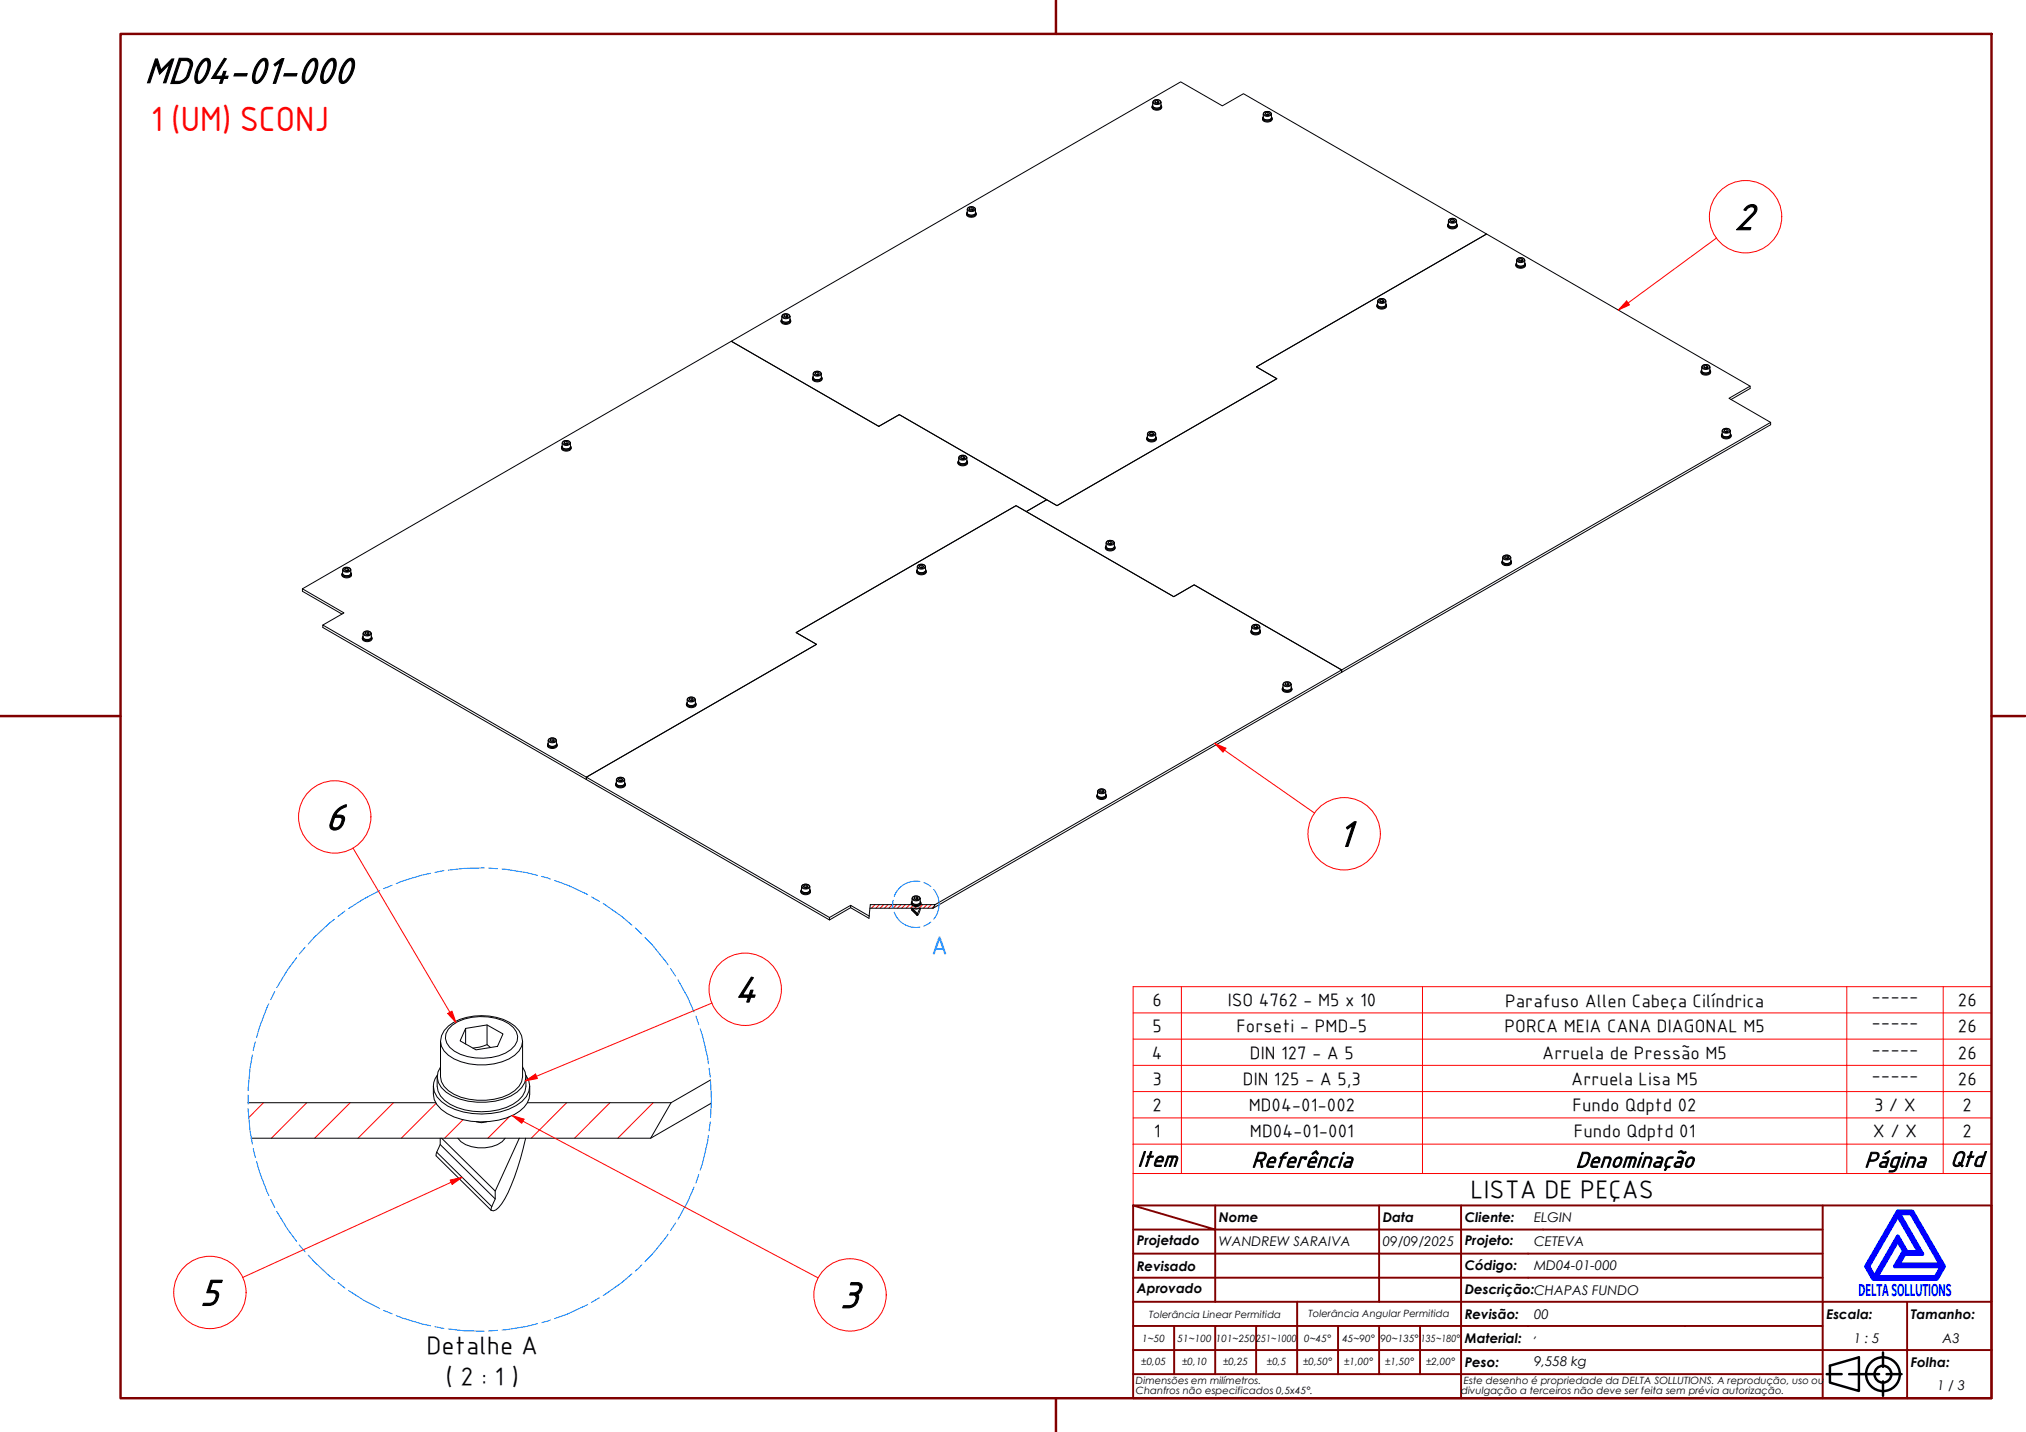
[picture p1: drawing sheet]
<svg xmlns="http://www.w3.org/2000/svg" width="420mm" height="297mm" viewBox="0 0 420 297" stroke-linecap="round" stroke-linejoin="round" font-family="sans-serif">
<!-- layer: Hatch (ABNT) -->
<g fill="none" stroke="#f00" stroke-width=".21">
<path d="M180.6 187.6l-.1 .1M181.5 187.6l-.8 .8M182.4 187.6l-.8 .8M183.3 187.6l-.8 .8M184.1 187.6l-.7 .8M185.1 187.6l-.8 .8M185.9 187.6l-.7 .8M186.9 187.6l-.8 .8M187.7 187.6l-.7 .8M188.7 187.6l-.8 .8M189.3 187.9l-.5 .5M190.1 188.1l-.4 .3"/>
<path d="M191.3 187.6l-.7 .8M192.2 187.6l-.7 .8M193.1 187.6l-.7 .8M193.8 187.9l-.5 .5M54.7 228.7l-3.1 3.1M63.6 228.7l-7.3 7.4M72.6 228.7l-7.3 7.4M81.6 228.7l-7.3 7.4M90.4 228.9l-7.2 7.2M96 232.2l-3.8 3.9M105.6 231.7l-4.4 4.4M117.5 228.7l-7.3 7.4"/>
<path d="M126.5 228.7l-7.4 7.4M135.5 228.7l-7.4 7.4"/>
</g>
<!-- layer: Visible (ABNT) -->
<g fill="none" stroke="#000" stroke-width=".21">
<path d="M238.9 22.1a1.09 1.09 0 0 0 1.9 .5l.1-.5M239 21.9l-.1 .1a1.05 1.05 0 0 0 1 .7 1.05 1.05 0 0 0 1-.7l-.1-.1M239 21.9a.99 .99 0 0 0 .8 .8 .99 .99 0 0 0 1-.4v-.4M239.1 21.2v.7a.99 .99 0 0 0 1.7 0v-.7M239.1 21.7a.73 .73 0 0 0 .3 .7 .73 .73 0 0 0 .8 0l.5-.2 .1-.5M239.2 21a.93 .93 0 0 1 1.5 .1 .86 .86 0 0 1-1.5 0zM239.2 20.9l.6-.2a.72 .72 0 0 1 .9 .6 .97 .97 0 0 1-1.6-.2zM239.6 20.9h.4l.3 .1-.1 .3-.4 .1-.3-.2zM239.6 20.9v.4M240 20.9l.1 .4M240 21.3h-.3M261.8 24.6a1.08 1.08 0 0 0 1.9 .4l.1-.4"/>
<path d="M261.9 24.3a.99 .99 0 0 0 .8 .8 .99 .99 0 0 0 1-.4v-.4a.77 .77 0 0 1-.3 .8 .77 .77 0 0 1-.8 .1l-.6-.3zM262 23.7v.7a.97 .97 0 0 0 1.7 0v-.7M262 24.2a.73 .73 0 0 0 .3 .7 .73 .73 0 0 0 .8 0l.6-.3v-.4M262 23.4l.7-.3a.64 .64 0 0 1 .7 .1 .64 .64 0 0 1 .1 .7 .91 .91 0 0 1-1.5-.4zM262.2 23.3a.9 .9 0 0 1 1.4 .3 .88 .88 0 0 1-1.5-.1zM262.5 23.4l.4-.1 .4 .2-.2 .3h-.4l-.3-.2zM262.5 23.4v.3M262.9 23.3l.1 .5M262.9 23.7l-.3 .1M200.4 44.3a1.08 1.08 0 0 0 .8 .8 1.08 1.08 0 0 0 1.1-.3l.1-.5M200.5 44.1a.92 .92 0 0 0 1.6 .6l.2-.2 .1-.4v.2a1.05 1.05 0 0 1-1 .6 1.05 1.05 0 0 1-.9-.7zM200.6 43.4v.7a.97 .97 0 0 0 1.7 0v-.7"/>
<path d="M200.6 43.9a.73 .73 0 0 0 .3 .7 .73 .73 0 0 0 .8 0l.6-.2v-.5M200.7 43.2l.6-.3a.63 .63 0 0 1 .7 .1 .63 .63 0 0 1 .2 .7 .93 .93 0 0 1-1.6-.4zM200.7 43.2a.91 .91 0 0 1 1.5 .1 .85 .85 0 0 1-1.5 0zM201.1 43.1h.4l.4 .2-.1 .2-.5 .1-.3-.2zM201.1 43.1v.4M201.5 43.1l.1 .4M201.5 43.5h-.2M300.2 46.7a1.09 1.09 0 0 0 1 .8 1.09 1.09 0 0 0 1-.6v-.2M300.3 46.5l-.1 .1a1.11 1.11 0 0 0 1.9 .4v-.5M300.3 46.6a1 1 0 0 0 .8 .7 1 1 0 0 0 1-.4v-.3M300.4 45.8v.8a.97 .97 0 0 0 1.7 0v-.8M300.4 46.3l-.1 .2a1 1 0 0 0 .9 .6 1 1 0 0 0 .9-.6v-.2"/>
<path d="M300.5 45.5l.6-.2a.66 .66 0 0 1 .7 .1 .66 .66 0 0 1 .1 .7 1.07 1.07 0 0 1-1.5-.3zM300.6 45.5a.88 .88 0 0 1 1.4 .2 .86 .86 0 0 1-1.5 0zM300.9 45.5h.4l.4 .2-.2 .2-.4 .1-.3-.2zM300.9 45.5v.4M301.3 45.5l.1 .4M301.3 45.9l-.3 .1M314.4 54.9a1.08 1.08 0 0 0 1.8 .5l.2-.5M314.4 54.7a1.01 1.01 0 0 0 .8 .8 1.01 1.01 0 0 0 1.1-.4v-.4a.77 .77 0 0 1-.3 .7 .77 .77 0 0 1-.8 .1l-.7-.3zM314.5 54v.7a.97 .97 0 0 0 1.7 0v-.7M314.5 54.5a.73 .73 0 0 0 .3 .7 .73 .73 0 0 0 .8 0l.6-.2v-.5M314.6 53.7l.4-.2a.68 .68 0 0 1 .8 0 .68 .68 0 0 1 .3 .7 .91 .91 0 0 1-1.6-.3zM314.8 53.6a.9 .9 0 0 1 1.3 .3 .88 .88 0 0 1-1.5 0z"/>
<path d="M315 53.7l.5-.1 .3 .2-.1 .3-.5 .1-.3-.2zM315 53.7v.3M315.5 53.6l.1 .5M315.5 54l-.3 .1M151.7 70.8l93.2-53.8 8.6 5 4.4-2.6 50.4 29.1-47.7 27.6 4.2 2.5-45.6 26.3-32.7-18.9-4.3 2.4zM162 66.6a1.09 1.09 0 0 0 .9 .7 1.09 1.09 0 0 0 1.1-.6v-.1M162.1 66.3l-.1 .1a1.09 1.09 0 0 0 1.9 .4v-.5M162.1 66.3a1.01 1.01 0 0 0 .7 .8 1.01 1.01 0 0 0 1.1-.4v-.4M162.1 65.6v.7a.97 .97 0 0 0 1.7 0v-.7M162.1 66.2v.1a1 1 0 0 0 .9 .6 1 1 0 0 0 .9-.6l-.1-.1M162.2 65.4l.6-.3a.64 .64 0 0 1 .7 .1 .64 .64 0 0 1 .2 .7 .91 .91 0 0 1-1.5-.4zM162.4 65.3a.9 .9 0 0 1 1.3 .3 .88 .88 0 0 1-1.5-.1z"/>
<path d="M162.6 65.3h.5l.3 .2-.1 .2-.4 .1-.4-.2zM162.6 65.3v.4M163.1 65.3l.1 .5M163.1 65.7l-.3 .1M168.5 78.5a1.08 1.08 0 0 0 1.8 .4l.2-.4M168.6 78.2a.92 .92 0 0 0 .5 .8 .92 .92 0 0 0 1-.1l.3-.3v-.4l.1 .2a1.11 1.11 0 0 1-1 .6 1.11 1.11 0 0 1-1-.5zM168.6 77.5v.8a.97 .97 0 0 0 1.7 0v-.8M168.6 78.1a.74 .74 0 0 0 1.1 .7l.6-.3v-.4M168.7 77.3l.6-.3a.63 .63 0 0 1 .7 .1 .63 .63 0 0 1 .2 .7 .91 .91 0 0 1-1.5-.4zM168.9 77.2a.9 .9 0 0 1 1.3 .3 .86 .86 0 0 1-1.5-.1zM169.1 77.3l.5-.1 .3 .2-.1 .2-.4 .1-.4-.2zM169.1 77.3v.3"/>
<path d="M169.6 77.2l.1 .5M169.6 77.6l-.3 .1M285.5 63.4a1.05 1.05 0 0 0 1 .7 1.05 1.05 0 0 0 1-.7M285.6 63.1v.2a1.05 1.05 0 0 0 .9 .7 1.05 1.05 0 0 0 1-.7v-.2M285.6 63.2a.99 .99 0 0 0 .8 .8 .99 .99 0 0 0 1-.5l.1-.3M285.7 62.4v.8a.99 .99 0 0 0 1.7 0v-.8M285.7 63a.74 .74 0 0 0 .3 .7 .74 .74 0 0 0 .8 0l.6-.3v-.4M285.8 62.2a.93 .93 0 0 1 1.5 .2 .86 .86 0 0 1-1.5-.1zM285.9 62.1l.5-.2a.72 .72 0 0 1 1 .7 .97 .97 0 0 1-1.7-.3zM286.2 62.2l.5-.1 .3 .2-.1 .3h-.5l-.3-.2zM286.2 62.2v.3M286.7 62.1v.5"/>
<path d="M286.7 62.5l-.3 .1M352.8 77.1a1.08 1.08 0 0 0 .8 .8 1.08 1.08 0 0 0 1-.4l.2-.4M352.8 76.8v.2a.96 .96 0 0 0 1.5 .5l.2-.1a.37 .37 0 0 0 .2-.6M352.8 76.9a1.01 1.01 0 0 0 .8 .7 1.01 1.01 0 0 0 1-.4l.1-.3M352.9 76.1v.8a.97 .97 0 0 0 1.7 0v-.8M352.9 76.7l-.1 .1a1 1 0 0 0 1 .6 1 1 0 0 0 .9-.6l-.1-.1M353.1 75.9a.91 .91 0 0 1 1.4 .2 .86 .86 0 0 1-1.5-.1zM353.1 75.8l.5-.2a.66 .66 0 0 1 .7 .1 .66 .66 0 0 1 .2 .7 1.07 1.07 0 0 1-1.6-.3zM353.4 75.9l.5-.1 .3 .2-.1 .2-.5 .1-.3-.2zM353.4 75.9v.3M353.9 75.8v.5M353.9 76.2l-.3 .1"/>
<path d="M116.4 92.8a1.09 1.09 0 0 0 1.9 .5l.1-.5M116.5 92.6v.1a1.1 1.1 0 0 0 1.9 .4v-.5M116.5 92.6a1 1 0 0 0 .8 .8 1 1 0 0 0 1-.4l.1-.4M116.6 91.9v.7a.99 .99 0 0 0 1.7 0v-.7M116.6 92.4a.74 .74 0 0 0 1.1 .8l.6-.3v-.5M116.7 91.7a.79 .79 0 0 1 .8-.3 .79 .79 0 0 1 .7 .6 .93 .93 0 0 1-1.5-.2zM116.8 91.6l.5-.2a.7 .7 0 0 1 1 .6 .95 .95 0 0 1-1.7-.2zM117.1 91.6h.5l.3 .1-.1 .3-.5 .1-.3-.2zM117.1 91.6v.4M117.6 91.6v.4M117.6 92h-.3M198.6 95.9a1.09 1.09 0 0 0 1 .7 1.09 1.09 0 0 0 1.1-.5v-.2"/>
<path d="M198.7 95.7v.1a1.1 1.1 0 0 0 1.9 .3v-.4M198.7 95.7a.95 .95 0 0 0 1 .7 .95 .95 0 0 0 .9-.7M198.8 95v.7a.97 .97 0 0 0 1.7 0v-.7M198.8 95.5a.73 .73 0 0 0 .3 .7 .73 .73 0 0 0 .8 0l.6-.3v-.4M199 94.6l.5-.2a.7 .7 0 0 1 1 .7 .95 .95 0 0 1-1.7-.3zM199.1 94.6a.9 .9 0 0 1 1.3 .3 .88 .88 0 0 1-1.5 0zM199.3 94.7l.5-.1 .3 .2-.1 .3h-.5l-.3-.2zM199.3 94.7v.3M199.8 94.6l.1 .5M199.8 95l-.3 .1M237.8 90.9a1.09 1.09 0 0 0 1 .8 1.09 1.09 0 0 0 1-.6v-.2M237.9 90.7a.99 .99 0 0 0 .8 .8 .99 .99 0 0 0 1-.4v-.4a.77 .77 0 0 1-.3 .8 .77 .77 0 0 1-.8 0l-.6-.3-.2-.3z"/>
<path d="M238 90v.7a.99 .99 0 0 0 1.7 0v-.7M238 90.5a.75 .75 0 0 0 1.1 .8l.5-.3 .1-.5M238 89.8l.8-.3a.54 .54 0 0 1 .7 .2 .54 .54 0 0 1-.1 .7 .92 .92 0 0 1-1.4-.5zM238.1 89.8a.93 .93 0 0 1 1.5 .1 .86 .86 0 0 1-1.5 0zM238.5 89.7h.4l.4 .2-.2 .2-.4 .1-.3-.2zM238.5 89.7v.4M238.9 89.7l.1 .4M238.9 90.1l-.3 .1M357 90.3a1.09 1.09 0 0 0 1.9 .4l.1-.4M357.1 90.1a.69 .69 0 0 0 .2 .7 .69 .69 0 0 0 .8 .1l.8-.4v-.4M357.1 90.1a.99 .99 0 0 0 .8 .8 .99 .99 0 0 0 1-.4v-.4M357.1 89.4v.7a.97 .97 0 0 0 1.7 0v-.7"/>
<path d="M357.1 89.9a.73 .73 0 0 0 .4 .7 .73 .73 0 0 0 .7 0l.6-.3v-.4M357.3 89.1a.93 .93 0 0 1 1.5 .2 .86 .86 0 0 1-1.5 0zM357.3 89.1l.5-.3a.64 .64 0 0 1 .7 .2 .64 .64 0 0 1 .2 .6 .94 .94 0 0 1-1.5-.3zM357.7 89.1l.4-.1 .3 .2-.1 .3h-.4l-.4-.1zM357.7 89.1v.3M358.1 89l.1 .5M358.1 89.4l-.3 .1M359 82.9l3.9-2.3v-.5l-54.6-31.6-47.7 27.6 4.2 2.5-45.6 26.3-2.1-1.2-4.3 2.4 30.6 17.7 4.2-2.5 30.6 17.7v.5l-84.7 48.9M362.9 80.1l-4.3 2.5 8.6 5v.5l-89 51.4v-.5l89-51.4M70.9 119.1a1.08 1.08 0 0 0 1.9 .5l.1-.5M71 118.9a.99 .99 0 0 0 .8 .8 .99 .99 0 0 0 1-.6v-.2M71 118.9a.69 .69 0 0 0 .2 .7 .69 .69 0 0 0 .8 .1l.7-.2 .2-.3-.1-.3"/>
<path d="M71.1 118.2v.7a.99 .99 0 0 0 1.6 0v-.7M71.1 118.7a.74 .74 0 0 0 1.1 .8l.5-.3v-.5M71.1 118l.7-.3a.63 .63 0 0 1 .6 .1 .63 .63 0 0 1 .2 .7 .91 .91 0 0 1-1.5-.4zM71.3 117.8a.9 .9 0 0 1 1.3 .3 .86 .86 0 0 1-1.4 0zM71.6 117.9h.4l.3 .2-.1 .2-.4 .1-.3-.2zM71.6 117.9v.3M72 117.9l.1 .4M72 118.3h-.3M190.1 118.5a1.09 1.09 0 0 0 .9 .8 1.09 1.09 0 0 0 1.1-.6v-.2M190.2 118.3l-.1 .1a1.1 1.1 0 0 0 1.9 .3v-.4M190.2 118.3a.95 .95 0 0 0 .9 .7 .95 .95 0 0 0 .9-.7M190.2 117.6v.7a.99 .99 0 0 0 1.7 0v-.7"/>
<path d="M190.2 118.1a.75 .75 0 0 0 1.1 .7l.6-.3v-.4M190.4 117.2l.5-.2a.7 .7 0 0 1 1 .7 .95 .95 0 0 1-1.7-.3zM190.5 117.2a.9 .9 0 0 1 1.3 .3 .88 .88 0 0 1-1.5 0zM190.8 117.3l.4-.1 .3 .2-.1 .3h-.4l-.4-.2zM190.8 117.3v.3M191.2 117.2l.1 .5M191.2 117.6l-.3 .1M229.2 113.5a1.05 1.05 0 0 0 1 .8 1.05 1.05 0 0 0 1-.8M229.3 113.3a.99 .99 0 0 0 .8 .8 .99 .99 0 0 0 1-.4l.1-.4a.77 .77 0 0 1-.3 .8 .77 .77 0 0 1-.9 0l-.6-.3-.2-.3zM229.4 112.6v.8a.99 .99 0 0 0 1.7 0v-.8M229.4 113.1a.75 .75 0 0 0 1.1 .8l.6-.3v-.5M229.5 112.4l.6-.3a.63 .63 0 0 1 .7 .1 .63 .63 0 0 1 .1 .7 .94 .94 0 0 1-1.5-.4z"/>
<path d="M229.5 112.4a.93 .93 0 0 1 1.5 .2 .86 .86 0 0 1-1.5-.1zM229.9 112.3h.5l.3 .2-.1 .2-.5 .1-.3-.2zM229.9 112.3v.4M230.4 112.3v.4M230.4 112.7l-.3 .1M311.5 116.6a1.08 1.08 0 0 0 .8 .8 1.08 1.08 0 0 0 1-.3l.2-.5M311.5 116.4a1.01 1.01 0 0 0 .8 .8 1.01 1.01 0 0 0 1.1-.5v-.3M311.6 116.4a.69 .69 0 0 0 .2 .7 .69 .69 0 0 0 .7 .1l.7-.2a.37 .37 0 0 0 .2-.6M311.6 115.7v.7a.97 .97 0 0 0 1.7 0v-.7M311.6 116.2v.1a1 1 0 0 0 .9 .6 1 1 0 0 0 .9-.6l-.1-.1M311.8 115.4a.91 .91 0 0 1 1.4 .2 .86 .86 0 0 1-1.5 0zM311.8 115.3l.3-.1a.68 .68 0 0 1 .8 0 .68 .68 0 0 1 .3 .7 1.07 1.07 0 0 1-1.6-.2z"/>
<path d="M312.1 115.4l.5-.1 .3 .2-.1 .3-.5 .1-.3-.2zM312.1 115.4v.3M312.6 115.3l.1 .5M312.6 115.7l-.3 .1M62.7 122.1l89-51.3 30.5 17.6 4.3-2.4 30.6 17.7-4.3 2.4-2.1-1.2-45.6 26.3 4.2 2.5-47.7 27.5v.5l-54.6-31.5v-.5l54.6 31.5v.5l50.4 29.1v-.5M70.9 127.4l-8.2-4.8v-.5l8.6 5-4.3 2.6M75.1 132.4a1.09 1.09 0 0 0 1.9 .4l.2-.4M75.2 132.1a.99 .99 0 0 0 .8 .8 .99 .99 0 0 0 1-.4l.1-.4v.2a1.06 1.06 0 0 1-1.6 .5l-.3-.3zM75.3 131.4v.8a.99 .99 0 0 0 1.7 0v-.8M75.3 132a.74 .74 0 0 0 1.1 .7l.6-.3v-.4M75.4 131.2a.9 .9 0 0 1 1.5 .2 .88 .88 0 0 1-1.5-.1zM75.5 131.1l.5-.2a.7 .7 0 0 1 1 .7 .95 .95 0 0 1-1.7-.3z"/>
<path d="M75.8 131.2l.5-.1 .3 .2-.1 .2-.5 .1-.3-.2zM75.8 131.2v.3M76.3 131.1v.5M76.3 131.5l-.3 .1M259.4 131a1.09 1.09 0 0 0 1.9 .4l.1-.4M259.5 130.7a.92 .92 0 0 0 .6 .8 .92 .92 0 0 0 .9-.1l.3-.3v-.4a.77 .77 0 0 1-.3 .8 .77 .77 0 0 1-.8 0l-.6-.2-.2-.3zM259.6 130v.8a.97 .97 0 0 0 1.7 0v-.8M259.6 130.6a.73 .73 0 0 0 .3 .7 .73 .73 0 0 0 .8 0l.5-.3 .1-.4M259.7 129.8a.93 .93 0 0 1 1.5 .2 .86 .86 0 0 1-1.5-.1zM259.7 129.7l.6-.2a.64 .64 0 0 1 .7 .1 .64 .64 0 0 1 .1 .7 .93 .93 0 0 1-1.5-.4zM260.1 129.8l.4-.1 .4 .2-.1 .2-.5 .1-.3-.2zM260.1 129.8v.3"/>
<path d="M260.5 129.7l.1 .5M260.5 130.1l-.3 .1M113.5 154.5a1.09 1.09 0 0 0 1.9 .5l.1-.5M113.6 154.3v.1a1.1 1.1 0 0 0 1.9 .4v-.5M113.6 154.3a.99 .99 0 0 0 .8 .8 .99 .99 0 0 0 1-.4l.1-.4M113.7 153.6v.7a.99 .99 0 0 0 1.7 0v-.7M113.7 154.1a.74 .74 0 0 0 1.1 .7l.6-.2v-.5M113.8 153.4l.7-.3a.54 .54 0 0 1 .7 .2 .54 .54 0 0 1-.1 .7 .92 .92 0 0 1-1.4-.5zM113.8 153.4a.93 .93 0 0 1 1.5 .1 .86 .86 0 0 1-1.5 0zM114.2 153.3h.5l.3 .1-.1 .3-.5 .1-.3-.2zM114.2 153.3v.4M114.7 153.3v.4"/>
<path d="M114.7 153.7h-.3M142.3 146.1a1.08 1.08 0 0 0 1 .7 1.08 1.08 0 0 0 1.1-.6v-.1M142.4 145.8a.99 .99 0 0 0 .8 .8 .99 .99 0 0 0 1-.4l.1-.4 .1 .2a1.13 1.13 0 0 1-1 .6 1.13 1.13 0 0 1-1.1-.5zM142.5 145.1v.8a.99 .99 0 0 0 1.7 0v-.8M142.5 145.7a.73 .73 0 0 0 .3 .7 .73 .73 0 0 0 .8 0l.6-.3v-.4M142.6 144.9l.6-.3a.7 .7 0 0 1 1 .7 .95 .95 0 0 1-1.7-.3zM142.6 144.9a.9 .9 0 0 1 1.5 .2 .88 .88 0 0 1-1.5-.1zM143 144.9l.5-.1 .3 .2-.1 .2-.5 .1-.3-.2zM143 144.9v.3M143.5 144.8l.1 .5M143.5 145.2l-.3 .1M265.9 142.9a1.09 1.09 0 0 0 1.9 .4l.1-.4"/>
<path d="M266 142.6l-.1 .2a1.11 1.11 0 0 0 1.9 .3v-.5M266 142.7a.99 .99 0 0 0 .8 .8 .99 .99 0 0 0 1-.5v-.3M266.1 142v.7a.99 .99 0 0 0 1.7 0v-.7M266.1 142.5a.74 .74 0 0 0 .3 .7 .74 .74 0 0 0 .8 0l.6-.3v-.4M266.2 141.7a.93 .93 0 0 1 1.5 .2 .87 .87 0 0 1-1.5 0zM266.2 141.6l.6-.2a.7 .7 0 0 1 .9 .7 .97 .97 0 0 1-1.6-.3zM266.6 141.7l.4-.1 .4 .2-.1 .3h-.5l-.3-.1zM266.6 141.7v.3M267 141.6l.1 .5M267 142l-.3 .1M127.7 162.7a1.05 1.05 0 0 0 1 .7 1.05 1.05 0 0 0 1-.7M127.8 162.5a.99 .99 0 0 0 .7 .8 .99 .99 0 0 0 1.1-.5v-.3l.1 .1a1.06 1.06 0 0 1-1.7 .5l-.3-.3z"/>
<path d="M127.8 161.8v.7a.99 .99 0 0 0 1.7 0v-.7M127.8 162.3a.75 .75 0 0 0 1.1 .7l.6-.3v-.4M127.9 161.5l.6-.3a.7 .7 0 0 1 1 .7 .95 .95 0 0 1-1.7-.3zM128.1 161.4a.9 .9 0 0 1 1.3 .3 .88 .88 0 0 1-1.5 0zM128.4 161.5l.4-.1 .3 .2-.1 .3h-.4l-.4-.2zM128.4 161.5v.3M128.8 161.4l.1 .5M128.8 161.8l-.3 .1M227.5 165.1a1.09 1.09 0 0 0 1.8 .5l.1-.5M227.5 164.9a.92 .92 0 0 0 1.6 .6l.2-.2 .1-.4v.1a1.11 1.11 0 0 1-.9 .7 1.11 1.11 0 0 1-1-.6zM227.6 164.2v.7a.97 .97 0 0 0 1.7 0v-.7M227.6 164.7a.73 .73 0 0 0 .3 .7 .73 .73 0 0 0 .8 0l.6-.3v-.4"/>
<path d="M227.7 163.9l.6-.3a.62 .62 0 0 1 .7 .1 .62 .62 0 0 1 .2 .7 .92 .92 0 0 1-1.6-.4zM227.9 163.8a.91 .91 0 0 1 1.3 .3 .88 .88 0 0 1-1.5 0zM228.1 163.9l.5-.1 .3 .2-.1 .3h-.5l-.3-.1zM228.1 163.9v.3M228.6 163.8v.5M228.6 164.2l-.3 .1M166.1 184.9a1.05 1.05 0 0 0 1 .7 1.05 1.05 0 0 0 1-.7M166.2 184.6l-.1 .1a1.05 1.05 0 0 0 1 .7 1.05 1.05 0 0 0 1-.6l-.1-.2M166.2 184.7a.99 .99 0 0 0 .7 .7 .99 .99 0 0 0 1.1-.4v-.3M166.2 183.9v.8a.99 .99 0 0 0 1.7 0v-.8M166.2 184.5a.75 .75 0 0 0 1.1 .7l.6-.3v-.4M166.4 183.6l.5-.2a.63 .63 0 0 1 .7 .1 .63 .63 0 0 1 .2 .7 .94 .94 0 0 1-1.6-.4z"/>
<path d="M166.5 183.6a.9 .9 0 0 1 1.3 .3 .86 .86 0 0 1-1.5-.1zM166.8 183.6h.4l.3 .2-.1 .2-.4 .1-.4-.2zM166.8 183.6v.4M167.2 183.6l.1 .5M167.2 184l-.3 .1M176.4 187.8l3.9 2.2-.1 .5-3.8-2.2zM176.4 188.3l-4.4 2.5M189 187.3a1.08 1.08 0 0 0 1.8 .5l.2-.5M189 187.6h-8.5l-.2 2.4M189.1 187.1l-.1 .1a.89 .89 0 0 0 1.3 .6l.5-.1a.37 .37 0 0 0 .1-.6M189.1 187.1a1.01 1.01 0 0 0 .8 .8 1.01 1.01 0 0 0 1-.4v-.4M189.1 188.7l1.1 1.2"/>
<path d="M189.1 188.7l1.1 1.1M189.1 188.4v.3M189.1 188.5l1.2 1.1M189.1 186.4v.7a.97 .97 0 0 0 1.7 0v-.7M189.1 186.9a.73 .73 0 0 0 .4 .7 .73 .73 0 0 0 .7 0l.6-.3v-.4M189.2 188.4l1.1 1.1M189.3 186.1l.4-.2a.68 .68 0 0 1 .8 0 .68 .68 0 0 1 .2 .7 .91 .91 0 0 1-1.5-.3zM189.4 186a.9 .9 0 0 1 1.3 .3 .88 .88 0 0 1-1.5 0zM189.5 188.4l.4 .2 .6-.2M189.7 186.1l.4-.1 .3 .2-.1 .3h-.4l-.4-.1zM189.7 186.1v.3M189.9 188.1h.2"/>
<path d="M190.1 186l.1 .5M190.1 186.4l-.3 .1M190.2 189.8v.1M190.8 188.4l-.6 1.4M190.9 188.4l-.1 .3a1.41 1.41 0 0 1-.6 1.2M190.9 187.6h3l-.4 .8h-13.1M193.9 187.6l84.3-48.6-30.6-17.7-4.2 2.5-32.7-18.9-45.6 26.3 4.2 2.5-47.7 27.5 50.4 29.1 4.4-2.5M91.4 216v7.4a4.5 4.5 0 0 0 2.8 3.6 13 13 0 0 0 12.5-.8l.9-.9 .6-.9 .2-1v-7.4M93 212.8a12.1 12.1 0 0 1 13.8 0 3.6 3.6 0 0 1-.1 6.1 12.7 12.7 0 0 1-13.7 0 3.6 3.6 0 0 1 0-6.1zM93.8 212.6a11.4 11.4 0 0 1 11.7-.3 3.1 3.1 0 0 1 .4 5.4 11.4 11.4 0 0 1-11.7 .3 3.1 3.1 0 0 1-.4-5.4zM96.6 213.3l4.4-.7 3.3 1.9-1.1 2.6-4.5 .7-3.3-1.9zM96.6 213.3v3.3"/>
<path d="M101 212.6v4.1l.7 .6M101 216.7l-1.5 .5-1.4 .2M51.4 228.7h39M89.9 225.3a5.1 5.1 0 0 0 2.8 5.7 15.3 15.3 0 0 0 15.1-.5 4.9 4.9 0 0 0 2.1-5.2M90.6 239l-.2 .8 11.5 11.2M90.6 239l11.4 11.3M90.7 223.4a5 5 0 0 0 2.7 5.7 14.4 14.4 0 0 0 13 0 5 5 0 0 0 2.7-5.7M90.7 223a3.8 3.8 0 0 0 .9 5.5 14.4 14.4 0 0 0 12.2 2.1 9.4 9.4 0 0 0 5.4-3.1 3.7 3.7 0 0 0-.1-4.5M91.3 236.1v1.3l-.7 1.6M91.3 237.4l11.4 11.3M91.4 221.3a3.6 3.6 0 0 0 1.1 5.2 13.8 13.8 0 0 0 14.7 0 3.6 3.6 0 0 0 1.2-5.2M91.6 236.1l11.1 11"/>
<path d="M95 236.1a5.9 5.9 0 0 0 5.6 2 5.4 5.4 0 0 0 4.2-2M98.8 232.7l1.1 .2 1.1-.2M107.7 236.1l-5 11v1.6l-.7 1.6M109 236.1a43.5 43.5 0 0 1-5 13.6l-1.2 1.3-.5 .2-.4-.2M109.4 228.7h29.8M139.2 228.7l-4.3 7.4h-82.8M147.4 224l-8.2 4.7M147.5 228.8l-12.6 7.3M102 250.3l-.1 .7"/>
</g>
<!-- layer: Detail Boundary (ABNT) -->
<g fill="none" stroke="#0080ff" stroke-width=".21">
<path d="M61.5 198.7l-1.9 2.6-2.2 3.6M63.3 196.5l-1.2 1.4M69.3 190.7l-4.2 3.8-1.2 1.3M71.5 189l-1.4 1.1M78.7 184.7l-3.3 1.8-3.1 2M81.3 183.6l-1.7 .7M89.3 181.2l-1.7 .3-4.2 1.3-1.2 .5M92.1 180.6l-1.9 .4M100.4 180l-4.2 .1-3.2 .4M101.3 180.1l1.9 .1M104.1 180.3l5.2 .7 2.1 .6M112.4 181.8l1.7 .5"/>
<path d="M115 182.7l2.6 .9 4.3 2M122.7 186l1.6 1M125.1 187.4l3.8 2.7 2.1 1.8M131.8 192.5l1.3 1.3M133.8 194.5l1.5 1.6 3.3 4M185.2 186.7v1.7M185.4 189.2a4.8 4.8 0 0 0 5.4 3.1M190.8 182.8a4.8 4.8 0 0 0-5.4 3.1M191.6 183.1l1.4 .8M193 191.3l-1.4 .8M193.6 184.5a4.8 4.8 0 0 1 0 6.2M52.3 218.8l-.4 2.7-.4 4.7"/>
<path d="M53 216.1l-.5 1.8M55.8 208.2l-2 4.8-.6 2.2M57 205.7l-.8 1.7M139.1 200.9l1 1.6M140.6 203.2l2 3.8 1.3 2.9M144.3 210.8l.6 1.7M145.2 213.4l.6 1.7 1.1 5.6M51.5 229.9l.4 4.7 .4 2.7M51.5 227.1v1.9M52.5 238.3l.5 1.8M146.9 235.5l-1.1 5.6-.6 1.6M147 221.6l.3 1.8"/>
<path d="M147.3 232.7l-.3 1.9M147.4 224.4l.1 3.7-.1 3.7M53.2 240.9l.6 2.2 2 4.9M56.2 248.8l.8 1.7M57.4 251.3l2.2 3.6 1.9 2.6M62.1 258.3l1.2 1.4M138.6 256l-3.3 4.1-1.5 1.6M140.1 253.7l-1 1.5M143.9 246.2l-1.3 3-2 3.7M144.9 243.6l-.6 1.8M63.9 260.4l1.2 1.3 4.2 3.8M70.1 266l1.4 1.2"/>
<path d="M72.3 267.7l3.1 2 3.3 1.7M79.6 271.8l1.7 .7M82.2 272.9l5.4 1.7 1.7 .4M90.2 275.2l1.9 .4M93 275.7l3.2 .3 4.2 .1M103.2 276l-1.9 .1M111.4 274.6l-2.1 .5-5.2 .8M114.1 273.8l-1.7 .5M121.9 270.6l-4.3 2-2.6 .9M124.3 269.2l-1.6 .9M131 264.3l-2.1 1.8-3.8 2.6M133.1 262.4l-1.3 1.3"/>
</g>
<g fill="none" stroke="#f00" stroke-width=".21">
<path d="M93.3 210l1.3 2.1M235 210.1h178M235 215.5h178M245 204.7v38.7M295 204.7v38.7M383 204.7v38.7M403 204.7v38.7M235 237.3h178v-32.6h-178v38.7M235 221h178M235 226.4h178M235 231.9h178M413 237.3v6.1h-178"/>
<path d="M235 243.4v6.6h178v-6.6"/>
</g>
<!-- layer: Borda A3/A4 (ABNT) -->
<path d="M25 7h388v283h-388zM219 0v7M0 148.5h25M413 148.5h7M219 290v7" fill="none" stroke="#800000" stroke-width=".51"/>
<path d="M393.6 257.3l1.2 2.2-1.8 3.2h9.7l-1.3 2.2h-12.2zM393.6 252.1l4.4 7.6h-2.6l-1.8-3.2-4.9 8.4-1.2-2.2zM393.6 251.3h3l6.6 11.4-1.5 2.6h-13.2l-1.5-2.6zM393.8 251.7h2.5l6.2 10.6h-8.8l1.2-2.2h3.8zM395 259.7h.2l-.1 .2z" fill="none" stroke="#00f" stroke-width=".8"/>
<!-- layer: 0 -->
<path d="M388.5 265.3h13.2" fill="none" stroke="#000" stroke-width=".21"/>
<g fill="none" stroke="#800000" stroke-width=".4">
<path d="M235 250l17 5h-17M235 250h178v40h-178zM252 255h34v5h17M252 255v15M252 250v5M286 250v5h17v5M303 250v5h75M378 250v20h-143M235 260h51v10M235 275h17M243.5 275v10M260.5 275h-8.5v10"/>
<path d="M269 270v15h-8.5M277.5 275v10h-8.5M286 275v10h8.5M294.5 275v10M303 275h-42.5v10M303 260v5h-68M303 275v10h75M303 260h75M303 275h75M378 265h-75v10M395.5 270v10h17.5M413 270h-35v10h17.5v10"/>
<path d="M235 285h25.5M235 280h143v10M277.5 285h8.5M294.5 285h8.5v5"/>
</g>
<g fill="none" stroke="#000" stroke-width=".51">
<path d="M378.8 285h3.1M379.5 283.3l6-1.8v7l-6-1.7zM383.5 285h6.2M390.5 280.5v3M390.5 286.5v3M391.2 285h3.2"/>
<circle cx="390.5" cy="285" r="3.5"/>
<circle cx="390.5" cy="285" r="1.75"/>
</g>
<path d="M92.9 210.2l.8-.5 .9 2.4z" fill="#f00"/>
<g fill="none" stroke="#f00" stroke-width=".21">
<path d="M73.2 175.9l20.1 34.1M92.9 210.2l.8-.5 .9 2.4zM111.3 223.3l-2.4 .9"/>
<circle cx="69.4" cy="169.5" r="7.5"/>
</g>
<path d="M108.9 224.2l2.2-1.4 .3 .9z" fill="#f00"/>
<g fill="none" stroke="#f00" stroke-width=".21">
<path d="M147.6 208.1l-36.3 15.2M106.2 231.4l2.2 1.2M108.9 224.2l2.2-1.4 .3 .9z"/>
<circle cx="154.5" cy="205.2" r="7.5"/>
</g>
<path d="M106.2 231.4l2.5 .7-.5 .9z" fill="#f00"/>
<g fill="none" stroke="#f00" stroke-width=".21">
<path d="M106.2 231.4l2.5 .7-.5 .9zM108.4 232.6l61.3 32.5M95.8 244.2l-2.2 1"/>
<circle cx="176.3" cy="268.6" r="7.5"/>
</g>
<path d="M93.3 244.8l2.5-.6-2 1.5z" fill="#f00"/>
<g fill="none" stroke="#f00" stroke-width=".21">
<path d="M337.6 62.9l-2 1.4M93.3 244.8l2.5-.6-2 1.5zM93.6 245.2l-43.3 19.8"/>
<circle cx="43.5" cy="268.1" r="7.5"/>
</g>
<path d="M337.3 62.4l.6 .9-2.3 1z" fill="#f00"/>
<g fill="none" stroke="#f00" stroke-width=".21">
<path d="M356 49.4l-18.4 13.5M337.3 62.4l.6 .9-2.3 1zM251.9 154.2l2 1.4"/>
<circle cx="362" cy="45" r="7.5"/>
</g>
<path d="M251.9 154.2l2.3 1-.6 .8z" fill="#f00"/>
<g fill="none" stroke="#f00" stroke-width=".21">
<path d="M251.9 154.2l2.3 1-.6 .8zM253.9 155.6l18.7 13.1"/>
<circle cx="278.8" cy="172.9" r="7.5"/>
</g>
<g font-size="8.1">
<text x="30" y="17.2">MD04-01-000</text>
<text x="359.8" y="47.5">2</text>
<text x="67.5" y="172.1">6</text>
<text x="277.4" y="175.5">1</text>
<text x="152.4" y="207.8">4</text>
<text x="41.4" y="270.7">5</text>
<text x="174.2" y="271.2">3</text>
</g>
<text font-size="7" fill="#f00" x="31.3" y="27.1">1 (UM) SCONJ</text>
<text font-size="5.4" fill="#0080ff" x="193.1" y="197.8">A</text>
<g font-size="5.4">
<text x="305" y="248.5">LISTA DE PEÇAS</text>
<text x="88.5" y="280.9">Detalhe A</text>
<text x="92.4" y="287.4">( 2 : 1 )</text>
</g>
<g font-size="4.9">
<text x="235.9" y="241.9">Item</text>
<text x="259.5" y="242.1">Referência</text>
<text x="326.8" y="242.1">Denominação</text>
<text x="386.6" y="242.1">Página</text>
<text x="404.4" y="241.9">Qtd</text>
</g>
<g font-size="3.9">
<text x="239" y="208.7">6</text>
<text x="254.6" y="208.7">ISO 4762 - M5 x 10</text>
<text x="312.1" y="208.8">Parafuso Allen Cabeça Cilíndrica</text>
<text x="388.1" y="207.9">-----</text>
<text x="406" y="208.7">26</text>
<text x="239" y="214.1">5</text>
<text x="256.4" y="214.1">Forseti - PMD-5</text>
<text x="312" y="214.1">PORCA MEIA CANA DIAGONAL M5</text>
<text x="388.1" y="213.3">-----</text>
<text x="406" y="214.1">26</text>
<text x="238.9" y="219.6">4</text>
<text x="259.2" y="219.6">DIN 127 - A 5</text>
<text x="319.8" y="219.7">Arruela de Pressão M5</text>
<text x="388.1" y="218.8">-----</text>
<text x="406" y="219.6">26</text>
<text x="239" y="225">3</text>
<text x="257.7" y="225">DIN 125 - A 5,3</text>
<text x="325.8" y="225">Arruela Lisa M5</text>
<text x="388.1" y="224.2">-----</text>
<text x="406" y="225">26</text>
<text x="239" y="230.4">2</text>
<text x="259" y="230.4">MD04-01-002</text>
<text x="326.1" y="230.4">Fundo Qdptd 02</text>
<text x="388.7" y="230.5">3 / X</text>
<text x="407" y="230.4">2</text>
<text x="239.3" y="235.9">1</text>
<text x="259.2" y="235.9">MD04-01-001</text>
<text x="326.4" y="235.9">Fundo Qdptd 01</text>
<text x="388.4" y="235.9">X / X</text>
<text x="407" y="235.9">2</text>
</g>
<text font-size="3.9" fill="#00f" x="385.4" y="268.8">DELTASOLLUTIONS</text>
<g font-size="2.8">
<text x="252.8" y="253.5">Nome</text>
<text x="286.8" y="253.5">Data</text>
<text x="303.8" y="253.6">Cliente:</text>
<text x="318.1" y="253.5">ELGIN</text>
<text x="235.8" y="263.6">Revisado</text>
<text x="235.8" y="258.3">Projetado</text>
<text x="252.8" y="258.5">WANDREW SARAIVA</text>
<text x="286.8" y="258.4">09/09/2025</text>
<text x="303.8" y="263.4">Código:</text>
<text x="303.8" y="258.3">Projeto:</text>
<text x="318.1" y="263.5">MD04-01-000</text>
<text x="318.1" y="258.5">CETEVA</text>
<text x="235.8" y="268.3">Aprovado</text>
<text x="303.8" y="268.3">Descrição:CHAPAS FUNDO</text>
<text x="303.8" y="273.6">Revisão:</text>
<text x="318.1" y="273.5">00</text>
<text x="378.8" y="273.5">Escala:</text>
<text x="396.3" y="273.5">Tamanho:</text>
<text x="303.8" y="278.6">Material:</text>
<text x="318.1" y="277.6">,</text>
<text x="384.4" y="278.5">1 : 5</text>
<text x="402.8" y="278.5">A3</text>
<text x="303.8" y="283.5">Peso:</text>
<text x="318.1" y="283.3">9,558 kg</text>
<text x="396.3" y="283.5">Folha:</text>
<text x="401.7" y="288.4">1 / 3</text>
</g>
<g font-size="2.1">
<text x="238.3" y="273.3">Tolerância Linear Permitida</text>
<text x="271.4" y="273.1">Tolerância Angular Permitida</text>
<text x="236.9" y="278.3">1~50</text>
<text x="244.2" y="278.3">51~100</text>
<text x="252.1" y="278.3">101~250</text>
<text x="260.5" y="278.3">251~1000</text>
<text x="270.5" y="278.3">0~45°</text>
<text x="278.4" y="278.3">45~90°</text>
<text x="286.3" y="278.3">90~135°</text>
<text x="294.7" y="278.3">135~180°</text>
<text x="235.6" y="287.1">Dimensões em milímetros.</text>
<text x="236.6" y="283.2">±0,05</text>
<text x="245.2" y="283.2">±0,10</text>
<text x="253.7" y="283.2">±0,25</text>
<text x="262.7" y="283.2">±0,5</text>
<text x="270.2" y="283.2">±0,50°</text>
<text x="278.7" y="283.2">±1,00°</text>
<text x="287.2" y="283.2">±1,50°</text>
<text x="295.7" y="283.2">±2,00°</text>
<text x="303.6" y="287.1">Este desenho é propriedade da DELTA SOLLUTIONS. A reprodução, uso ou</text>
<text x="235.6" y="289.2">Chanfros não especificados 0,5x45°.</text>
<text x="303" y="289.2">divulgação a terceiros não deve ser feita sem prévia autorização.</text>
</g>
</svg>
